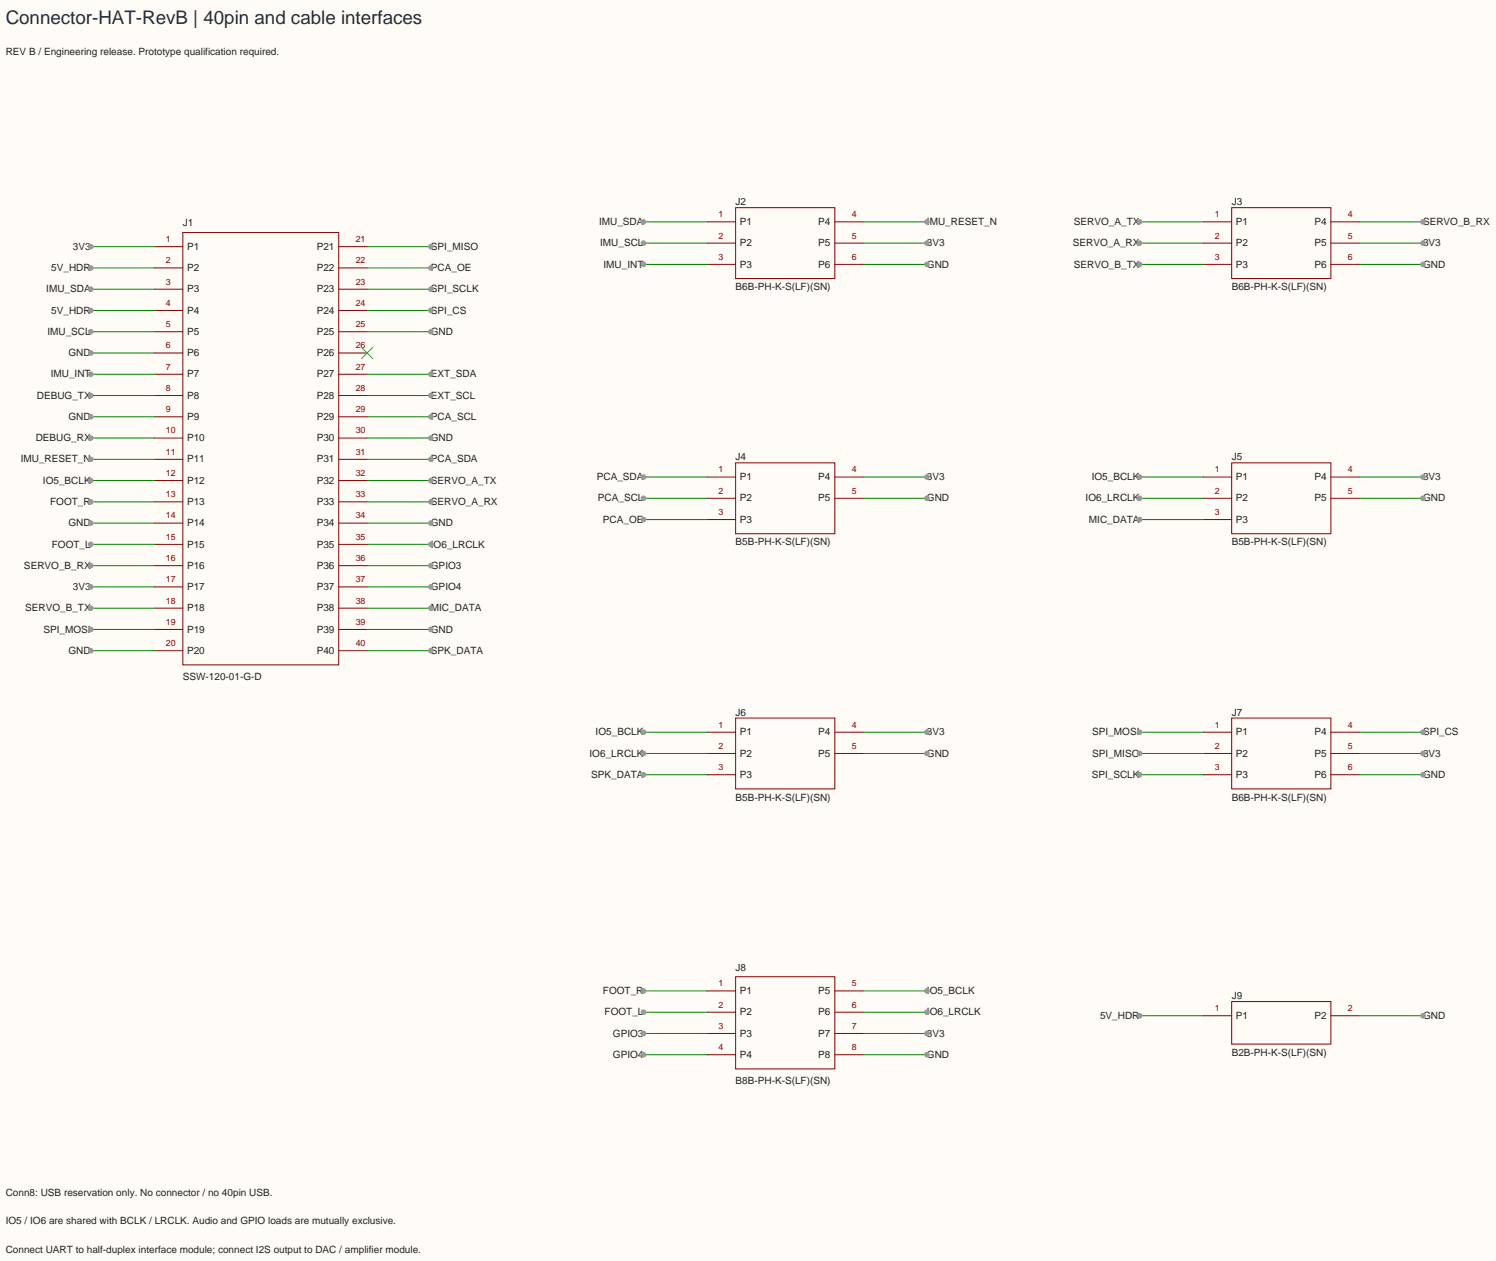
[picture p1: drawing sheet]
<svg xmlns="http://www.w3.org/2000/svg" width="268mm" height="226mm" viewBox="0 0 268 226" stroke-linecap="round" stroke-linejoin="round" font-family="sans-serif">
<path d="M0 0h268.1v225.9h-268.1z" fill="#fffcf7"/>
<g fill="none" stroke="#870000" stroke-width=".18">
<path d="M27.7 44.2h5.1M27.7 48h5.1M27.7 51.8h5.1M27.7 55.6h5.1M27.7 59.4h5.1M32.8 41.7h27.9v77.4h-27.9zM60.7 44.2h5.1M60.7 48h5.1M60.7 51.8h5.1M60.7 55.6h5.1M60.7 59.4h5.1M27.7 63.2h5.1"/>
<path d="M27.7 67.1h5.1M27.7 70.9h5.1M27.7 74.7h5.1M27.7 78.5h5.1M60.7 63.2h5.1M60.7 67.1h5.1M60.7 70.9h5.1M60.7 74.7h5.1M60.7 78.5h5.1M27.7 82.3h5.1M27.7 86.1h5.1M27.7 89.9h5.1"/>
<path d="M27.7 93.7h5.1M27.7 97.5h5.1M60.7 82.3h5.1M60.7 86.1h5.1M60.7 89.9h5.1M60.7 93.7h5.1M60.7 97.5h5.1M27.7 101.3h5.1M27.7 105.2h5.1M27.7 109h5.1M27.7 112.8h5.1M27.7 116.6h5.1"/>
<path d="M60.7 101.3h5.1M60.7 105.2h5.1M60.7 109h5.1M60.7 112.8h5.1M60.7 116.6h5.1"/>
</g>
<path d="M64.8 62.2l2 2.1M66.8 62.2l-2 2.1" fill="none" stroke="#3c3" stroke-width=".18"/>
<path d="M16.3 44.2h11.4" fill="none" stroke="#008000" stroke-width=".18"/>
<circle cx="16.3" cy="44.2" r=".51" fill="#999"/>
<path d="M16.3 48h11.4" fill="none" stroke="#008000" stroke-width=".18"/>
<circle cx="16.3" cy="48" r=".51" fill="#999"/>
<path d="M16.3 51.8h11.4" fill="none" stroke="#008000" stroke-width=".18"/>
<circle cx="16.3" cy="51.8" r=".51" fill="#999"/>
<path d="M16.3 55.6h11.4" fill="none" stroke="#008000" stroke-width=".18"/>
<circle cx="16.3" cy="55.6" r=".51" fill="#999"/>
<path d="M16.3 59.4h11.4" fill="none" stroke="#008000" stroke-width=".18"/>
<circle cx="16.3" cy="59.4" r=".51" fill="#999"/>
<path d="M16.3 63.2h11.4" fill="none" stroke="#008000" stroke-width=".18"/>
<circle cx="16.3" cy="63.2" r=".51" fill="#999"/>
<path d="M16.3 67.1h11.4" fill="none" stroke="#008000" stroke-width=".18"/>
<circle cx="16.3" cy="67.1" r=".51" fill="#999"/>
<path d="M16.3 70.9h11.4" fill="none" stroke="#008000" stroke-width=".18"/>
<circle cx="16.3" cy="70.9" r=".51" fill="#999"/>
<path d="M16.3 74.7h11.4" fill="none" stroke="#008000" stroke-width=".18"/>
<circle cx="16.3" cy="74.7" r=".51" fill="#999"/>
<path d="M16.3 78.5h11.4" fill="none" stroke="#008000" stroke-width=".18"/>
<circle cx="16.3" cy="78.5" r=".51" fill="#999"/>
<path d="M16.3 82.3h11.4" fill="none" stroke="#008000" stroke-width=".18"/>
<circle cx="16.3" cy="82.3" r=".51" fill="#999"/>
<path d="M16.3 86.1h11.4" fill="none" stroke="#008000" stroke-width=".18"/>
<circle cx="16.3" cy="86.1" r=".51" fill="#999"/>
<path d="M16.3 89.9h11.4" fill="none" stroke="#008000" stroke-width=".18"/>
<circle cx="16.3" cy="89.9" r=".51" fill="#999"/>
<path d="M16.3 93.7h11.4" fill="none" stroke="#008000" stroke-width=".18"/>
<circle cx="16.3" cy="93.7" r=".51" fill="#999"/>
<path d="M16.3 97.5h11.4" fill="none" stroke="#008000" stroke-width=".18"/>
<circle cx="16.3" cy="97.5" r=".51" fill="#999"/>
<path d="M16.3 101.3h11.4" fill="none" stroke="#008000" stroke-width=".18"/>
<circle cx="16.3" cy="101.3" r=".51" fill="#999"/>
<path d="M16.3 105.2h11.4" fill="none" stroke="#008000" stroke-width=".18"/>
<circle cx="16.3" cy="105.2" r=".51" fill="#999"/>
<path d="M16.3 109h11.4" fill="none" stroke="#008000" stroke-width=".18"/>
<circle cx="16.3" cy="109" r=".51" fill="#999"/>
<path d="M16.3 112.8h11.4" fill="none" stroke="#008000" stroke-width=".18"/>
<circle cx="16.3" cy="112.8" r=".51" fill="#999"/>
<path d="M16.3 116.6h11.4" fill="none" stroke="#008000" stroke-width=".18"/>
<circle cx="16.3" cy="116.6" r=".51" fill="#999"/>
<path d="M65.8 44.2h11.4" fill="none" stroke="#008000" stroke-width=".18"/>
<circle cx="77.2" cy="44.2" r=".51" fill="#999"/>
<path d="M65.8 48h11.4" fill="none" stroke="#008000" stroke-width=".18"/>
<circle cx="77.2" cy="48" r=".51" fill="#999"/>
<path d="M65.8 51.8h11.4" fill="none" stroke="#008000" stroke-width=".18"/>
<circle cx="77.2" cy="51.8" r=".51" fill="#999"/>
<path d="M65.8 55.6h11.4" fill="none" stroke="#008000" stroke-width=".18"/>
<circle cx="77.2" cy="55.6" r=".51" fill="#999"/>
<path d="M65.8 59.4h11.4" fill="none" stroke="#008000" stroke-width=".18"/>
<circle cx="77.2" cy="59.4" r=".51" fill="#999"/>
<path d="M65.8 67.1h11.4" fill="none" stroke="#008000" stroke-width=".18"/>
<circle cx="77.2" cy="67.1" r=".51" fill="#999"/>
<path d="M65.8 70.9h11.4" fill="none" stroke="#008000" stroke-width=".18"/>
<circle cx="77.2" cy="70.9" r=".51" fill="#999"/>
<path d="M65.8 74.7h11.4" fill="none" stroke="#008000" stroke-width=".18"/>
<circle cx="77.2" cy="74.7" r=".51" fill="#999"/>
<path d="M65.8 78.5h11.4" fill="none" stroke="#008000" stroke-width=".18"/>
<circle cx="77.2" cy="78.5" r=".51" fill="#999"/>
<path d="M65.8 82.3h11.4" fill="none" stroke="#008000" stroke-width=".18"/>
<circle cx="77.2" cy="82.3" r=".51" fill="#999"/>
<path d="M65.8 86.1h11.4" fill="none" stroke="#008000" stroke-width=".18"/>
<circle cx="77.2" cy="86.1" r=".51" fill="#999"/>
<path d="M65.8 89.9h11.4" fill="none" stroke="#008000" stroke-width=".18"/>
<circle cx="77.2" cy="89.9" r=".51" fill="#999"/>
<path d="M65.8 93.7h11.4" fill="none" stroke="#008000" stroke-width=".18"/>
<circle cx="77.2" cy="93.7" r=".51" fill="#999"/>
<path d="M65.8 97.5h11.4" fill="none" stroke="#008000" stroke-width=".18"/>
<circle cx="77.2" cy="97.5" r=".51" fill="#999"/>
<path d="M65.8 101.3h11.4" fill="none" stroke="#008000" stroke-width=".18"/>
<circle cx="77.2" cy="101.3" r=".51" fill="#999"/>
<path d="M65.8 105.2h11.4" fill="none" stroke="#008000" stroke-width=".18"/>
<circle cx="77.2" cy="105.2" r=".51" fill="#999"/>
<path d="M65.8 109h11.4" fill="none" stroke="#008000" stroke-width=".18"/>
<circle cx="77.2" cy="109" r=".51" fill="#999"/>
<path d="M65.8 112.8h11.4" fill="none" stroke="#008000" stroke-width=".18"/>
<circle cx="77.2" cy="112.8" r=".51" fill="#999"/>
<path d="M65.8 116.6h11.4" fill="none" stroke="#008000" stroke-width=".18"/>
<circle cx="77.2" cy="116.6" r=".51" fill="#999"/>
<path d="M126.7 39.8h5.1M131.8 37.2h17.8v12.7h-17.8zM149.6 39.8h5.1M126.7 43.6h5.1M126.7 47.4h5.1M149.6 43.6h5.1M149.6 47.4h5.1" fill="none" stroke="#870000" stroke-width=".18"/>
<path d="M115.3 39.8h11.4" fill="none" stroke="#008000" stroke-width=".18"/>
<circle cx="115.3" cy="39.8" r=".51" fill="#999"/>
<path d="M115.3 43.6h11.4" fill="none" stroke="#008000" stroke-width=".18"/>
<circle cx="115.3" cy="43.6" r=".51" fill="#999"/>
<path d="M115.3 47.4h11.4" fill="none" stroke="#008000" stroke-width=".18"/>
<circle cx="115.3" cy="47.4" r=".51" fill="#999"/>
<path d="M154.7 39.8h11.4" fill="none" stroke="#008000" stroke-width=".18"/>
<circle cx="166.1" cy="39.8" r=".51" fill="#999"/>
<path d="M154.7 43.6h11.4" fill="none" stroke="#008000" stroke-width=".18"/>
<circle cx="166.1" cy="43.6" r=".51" fill="#999"/>
<path d="M154.7 47.4h11.4" fill="none" stroke="#008000" stroke-width=".18"/>
<circle cx="166.1" cy="47.4" r=".51" fill="#999"/>
<path d="M215.6 39.8h5.1M220.7 37.2h17.8v12.7h-17.8zM238.5 39.8h5.1M215.6 43.6h5.1M215.6 47.4h5.1M238.5 43.6h5.1M238.5 47.4h5.1" fill="none" stroke="#870000" stroke-width=".18"/>
<path d="M204.2 39.8h11.4" fill="none" stroke="#008000" stroke-width=".18"/>
<circle cx="204.2" cy="39.8" r=".51" fill="#999"/>
<path d="M204.2 43.6h11.4" fill="none" stroke="#008000" stroke-width=".18"/>
<circle cx="204.2" cy="43.6" r=".51" fill="#999"/>
<path d="M204.2 47.4h11.4" fill="none" stroke="#008000" stroke-width=".18"/>
<circle cx="204.2" cy="47.4" r=".51" fill="#999"/>
<path d="M243.6 39.8h11.4" fill="none" stroke="#008000" stroke-width=".18"/>
<circle cx="255" cy="39.8" r=".51" fill="#999"/>
<path d="M243.6 43.6h11.4" fill="none" stroke="#008000" stroke-width=".18"/>
<circle cx="255" cy="43.6" r=".51" fill="#999"/>
<path d="M243.6 47.4h11.4" fill="none" stroke="#008000" stroke-width=".18"/>
<circle cx="255" cy="47.4" r=".51" fill="#999"/>
<path d="M126.7 85.5h5.1M126.7 89.3h5.1M126.7 93.1h5.1M131.8 82.9h17.8v12.7h-17.8zM149.6 85.5h5.1M149.6 89.3h5.1" fill="none" stroke="#870000" stroke-width=".18"/>
<path d="M115.3 85.5h11.4" fill="none" stroke="#008000" stroke-width=".18"/>
<circle cx="115.3" cy="85.5" r=".51" fill="#999"/>
<path d="M115.3 89.3h11.4" fill="none" stroke="#008000" stroke-width=".18"/>
<circle cx="115.3" cy="89.3" r=".51" fill="#999"/>
<path d="M115.3 93.1h11.4" fill="none" stroke="#008000" stroke-width=".18"/>
<circle cx="115.3" cy="93.1" r=".51" fill="#999"/>
<path d="M154.7 85.5h11.4" fill="none" stroke="#008000" stroke-width=".18"/>
<circle cx="166.1" cy="85.5" r=".51" fill="#999"/>
<path d="M154.7 89.3h11.4" fill="none" stroke="#008000" stroke-width=".18"/>
<circle cx="166.1" cy="89.3" r=".51" fill="#999"/>
<path d="M215.6 85.5h5.1M215.6 89.3h5.1M215.6 93.1h5.1M220.7 82.9h17.8v12.7h-17.8zM238.5 85.5h5.1M238.5 89.3h5.1" fill="none" stroke="#870000" stroke-width=".18"/>
<path d="M204.2 85.5h11.4" fill="none" stroke="#008000" stroke-width=".18"/>
<circle cx="204.2" cy="85.5" r=".51" fill="#999"/>
<path d="M204.2 89.3h11.4" fill="none" stroke="#008000" stroke-width=".18"/>
<circle cx="204.2" cy="89.3" r=".51" fill="#999"/>
<path d="M204.2 93.1h11.4" fill="none" stroke="#008000" stroke-width=".18"/>
<circle cx="204.2" cy="93.1" r=".51" fill="#999"/>
<path d="M243.6 85.5h11.4" fill="none" stroke="#008000" stroke-width=".18"/>
<circle cx="255" cy="85.5" r=".51" fill="#999"/>
<path d="M243.6 89.3h11.4" fill="none" stroke="#008000" stroke-width=".18"/>
<circle cx="255" cy="89.3" r=".51" fill="#999"/>
<path d="M126.7 131.2h5.1M126.7 135h5.1M126.7 138.8h5.1M131.8 128.7h17.8v12.7h-17.8zM149.6 131.2h5.1M149.6 135h5.1" fill="none" stroke="#870000" stroke-width=".18"/>
<path d="M115.3 131.2h11.4" fill="none" stroke="#008000" stroke-width=".18"/>
<circle cx="115.3" cy="131.2" r=".51" fill="#999"/>
<path d="M115.3 135h11.4" fill="none" stroke="#008000" stroke-width=".18"/>
<circle cx="115.3" cy="135" r=".51" fill="#999"/>
<path d="M115.3 138.8h11.4" fill="none" stroke="#008000" stroke-width=".18"/>
<circle cx="115.3" cy="138.8" r=".51" fill="#999"/>
<path d="M154.7 131.2h11.4" fill="none" stroke="#008000" stroke-width=".18"/>
<circle cx="166.1" cy="131.2" r=".51" fill="#999"/>
<path d="M154.7 135h11.4" fill="none" stroke="#008000" stroke-width=".18"/>
<circle cx="166.1" cy="135" r=".51" fill="#999"/>
<path d="M215.6 131.2h5.1M215.6 135h5.1M215.6 138.8h5.1M220.7 128.7h17.8v12.7h-17.8zM238.5 131.2h5.1M238.5 135h5.1M238.5 138.8h5.1" fill="none" stroke="#870000" stroke-width=".18"/>
<path d="M204.2 131.2h11.4" fill="none" stroke="#008000" stroke-width=".18"/>
<circle cx="204.2" cy="131.2" r=".51" fill="#999"/>
<path d="M204.2 135h11.4" fill="none" stroke="#008000" stroke-width=".18"/>
<circle cx="204.2" cy="135" r=".51" fill="#999"/>
<path d="M204.2 138.8h11.4" fill="none" stroke="#008000" stroke-width=".18"/>
<circle cx="204.2" cy="138.8" r=".51" fill="#999"/>
<path d="M243.6 131.2h11.4" fill="none" stroke="#008000" stroke-width=".18"/>
<circle cx="255" cy="131.2" r=".51" fill="#999"/>
<path d="M243.6 135h11.4" fill="none" stroke="#008000" stroke-width=".18"/>
<circle cx="255" cy="135" r=".51" fill="#999"/>
<path d="M243.6 138.8h11.4" fill="none" stroke="#008000" stroke-width=".18"/>
<circle cx="255" cy="138.8" r=".51" fill="#999"/>
<path d="M126.7 177.5h5.1M131.8 175h17.8v16.5h-17.8zM149.6 177.5h5.1M126.7 181.4h5.1M126.7 185.2h5.1M126.7 189h5.1M149.6 181.4h5.1M149.6 185.2h5.1M149.6 189h5.1" fill="none" stroke="#870000" stroke-width=".18"/>
<path d="M115.3 177.5h11.4" fill="none" stroke="#008000" stroke-width=".18"/>
<circle cx="115.3" cy="177.5" r=".51" fill="#999"/>
<path d="M115.3 181.4h11.4" fill="none" stroke="#008000" stroke-width=".18"/>
<circle cx="115.3" cy="181.4" r=".51" fill="#999"/>
<path d="M115.3 185.2h11.4" fill="none" stroke="#008000" stroke-width=".18"/>
<circle cx="115.3" cy="185.2" r=".51" fill="#999"/>
<path d="M115.3 189h11.4" fill="none" stroke="#008000" stroke-width=".18"/>
<circle cx="115.3" cy="189" r=".51" fill="#999"/>
<path d="M154.7 177.5h11.4" fill="none" stroke="#008000" stroke-width=".18"/>
<circle cx="166.1" cy="177.5" r=".51" fill="#999"/>
<path d="M154.7 181.4h11.4" fill="none" stroke="#008000" stroke-width=".18"/>
<circle cx="166.1" cy="181.4" r=".51" fill="#999"/>
<path d="M154.7 185.2h11.4" fill="none" stroke="#008000" stroke-width=".18"/>
<circle cx="166.1" cy="185.2" r=".51" fill="#999"/>
<path d="M154.7 189h11.4" fill="none" stroke="#008000" stroke-width=".18"/>
<circle cx="166.1" cy="189" r=".51" fill="#999"/>
<path d="M220.7 179.5h17.8v7.6h-17.8zM215.6 182h5.1M238.5 182h5.1" fill="none" stroke="#870000" stroke-width=".18"/>
<path d="M204.2 182h11.4" fill="none" stroke="#008000" stroke-width=".18"/>
<circle cx="204.2" cy="182" r=".51" fill="#999"/>
<path d="M243.6 182h11.4" fill="none" stroke="#008000" stroke-width=".18"/>
<circle cx="255" cy="182" r=".51" fill="#999"/>
<text font-size="3.4" fill="#172d46" x="1" y="4.4">Connector-HAT-RevB | 40pin and cable interfaces</text>
<g font-size="1.8" fill="#222">
<text x="1" y="9.8">REV B / Engineering release. Prototype qualification required.</text>
<text x="32.8" y="40.6">J1</text>
<text x="107.3" y="40.3">IMU_SDA</text>
<text x="131.8" y="36.8">J2</text>
<text x="132.6" y="40.3">P1</text>
<text x="146.6" y="40.3">P4</text>
<text x="166.1" y="40.3">IMU_RESET_N</text>
<text x="192.5" y="40.3">SERVO_A_TX</text>
<text x="220.7" y="36.8">J3</text>
<text x="221.5" y="40.3">P1</text>
<text x="235.5" y="40.3">P4</text>
<text x="255" y="40.3">SERVO_B_RX</text>
<text x="13.1" y="44.8">3V3</text>
<text x="33.5" y="44.8">P1</text>
<text x="56.8" y="44.8">P21</text>
<text x="77.2" y="44.8">SPI_MISO</text>
<text x="107.5" y="44.1">IMU_SCL</text>
<text x="108.1" y="47.9">IMU_INT</text>
<text x="132.6" y="44.1">P2</text>
<text x="132.6" y="47.9">P3</text>
<text x="146.6" y="44.1">P5</text>
<text x="146.6" y="47.9">P6</text>
<text x="166.1" y="44.1">3V3</text>
<text x="166.1" y="47.9">GND</text>
<text x="192.3" y="44.1">SERVO_A_RX</text>
<text x="192.5" y="47.9">SERVO_B_TX</text>
<text x="221.5" y="44.1">P2</text>
<text x="221.5" y="47.9">P3</text>
<text x="235.5" y="44.1">P5</text>
<text x="235.5" y="47.9">P6</text>
<text x="255" y="44.1">3V3</text>
<text x="255" y="47.9">GND</text>
<text x="8.3" y="52.4">IMU_SDA</text>
<text x="9.2" y="48.6">5V_HDR</text>
<text x="33.5" y="48.6">P2</text>
<text x="33.5" y="52.4">P3</text>
<text x="56.8" y="48.6">P22</text>
<text x="56.8" y="52.4">P23</text>
<text x="77.2" y="48.6">PCA_OE</text>
<text x="77.2" y="52.4">SPI_SCLK</text>
<text x="131.8" y="52">B6B-PH-K-S(LF)(SN)</text>
<text x="220.7" y="52">B6B-PH-K-S(LF)(SN)</text>
<text x="9.2" y="56.2">5V_HDR</text>
<text x="33.5" y="56.2">P4</text>
<text x="56.8" y="56.2">P24</text>
<text x="77.2" y="56.2">SPI_CS</text>
<text x="8.5" y="60">IMU_SCL</text>
<text x="12.3" y="63.8">GND</text>
<text x="33.5" y="60">P5</text>
<text x="33.5" y="63.8">P6</text>
<text x="56.8" y="60">P25</text>
<text x="56.8" y="63.8">P26</text>
<text x="77.2" y="60">GND</text>
<text x="6.6" y="71.4">DEBUG_TX</text>
<text x="9.1" y="67.6">IMU_INT</text>
<text x="33.5" y="67.6">P7</text>
<text x="33.5" y="71.4">P8</text>
<text x="56.8" y="67.6">P27</text>
<text x="56.8" y="71.4">P28</text>
<text x="77.2" y="67.6">EXT_SDA</text>
<text x="77.2" y="71.4">EXT_SCL</text>
<text x="12.3" y="75.2">GND</text>
<text x="33.5" y="75.2">P9</text>
<text x="56.8" y="75.2">P29</text>
<text x="77.2" y="75.2">PCA_SCL</text>
<text x="3.7" y="82.9">IMU_RESET_N</text>
<text x="6.4" y="79.1">DEBUG_RX</text>
<text x="33.5" y="79.1">P10</text>
<text x="33.5" y="82.9">P11</text>
<text x="56.8" y="79.1">P30</text>
<text x="56.8" y="82.9">P31</text>
<text x="77.2" y="79.1">GND</text>
<text x="77.2" y="82.9">PCA_SDA</text>
<text x="131.8" y="82.5">J4</text>
<text x="220.7" y="82.5">J5</text>
<text x="7.7" y="86.7">IO5_BCLK</text>
<text x="33.5" y="86.7">P12</text>
<text x="56.8" y="86.7">P32</text>
<text x="77.2" y="86.7">SERVO_A_TX</text>
<text x="106.9" y="86">PCA_SDA</text>
<text x="107.1" y="89.8">PCA_SCL</text>
<text x="132.6" y="86">P1</text>
<text x="132.6" y="89.8">P2</text>
<text x="146.6" y="86">P4</text>
<text x="146.6" y="89.8">P5</text>
<text x="166.1" y="86">3V3</text>
<text x="166.1" y="89.8">GND</text>
<text x="194.5" y="89.8">IO6_LRCLK</text>
<text x="195.6" y="86">IO5_BCLK</text>
<text x="221.5" y="86">P1</text>
<text x="221.5" y="89.8">P2</text>
<text x="235.5" y="86">P4</text>
<text x="235.5" y="89.8">P5</text>
<text x="255" y="86">3V3</text>
<text x="255" y="89.8">GND</text>
<text x="9" y="90.5">FOOT_R</text>
<text x="12.3" y="94.3">GND</text>
<text x="33.5" y="90.5">P13</text>
<text x="33.5" y="94.3">P14</text>
<text x="56.8" y="90.5">P33</text>
<text x="56.8" y="94.3">P34</text>
<text x="77.2" y="90.5">SERVO_A_RX</text>
<text x="77.2" y="94.3">GND</text>
<text x="108" y="93.7">PCA_OE</text>
<text x="132.6" y="93.7">P3</text>
<text x="195.1" y="93.7">MIC_DATA</text>
<text x="221.5" y="93.7">P3</text>
<text x="4.3" y="101.9">SERVO_B_RX</text>
<text x="9.3" y="98.1">FOOT_L</text>
<text x="33.5" y="98.1">P15</text>
<text x="33.5" y="101.9">P16</text>
<text x="56.8" y="98.1">P35</text>
<text x="56.8" y="101.9">P36</text>
<text x="77.2" y="98.1">IO6_LRCLK</text>
<text x="77.2" y="101.9">GPIO3</text>
<text x="131.8" y="97.7">B5B-PH-K-S(LF)(SN)</text>
<text x="220.7" y="97.7">B5B-PH-K-S(LF)(SN)</text>
<text x="13.1" y="105.7">3V3</text>
<text x="33.5" y="105.7">P17</text>
<text x="56.8" y="105.7">P37</text>
<text x="77.2" y="105.7">GPIO4</text>
<text x="4.5" y="109.5">SERVO_B_TX</text>
<text x="7.8" y="113.3">SPI_MOSI</text>
<text x="33.5" y="109.5">P18</text>
<text x="33.5" y="113.3">P19</text>
<text x="56.8" y="109.5">P38</text>
<text x="56.8" y="113.3">P39</text>
<text x="77.2" y="109.5">MIC_DATA</text>
<text x="77.2" y="113.3">GND</text>
<text x="12.3" y="117.2">GND</text>
<text x="33.5" y="117.2">P20</text>
<text x="56.8" y="117.2">P40</text>
<text x="77.2" y="117.2">SPK_DATA</text>
<text x="32.8" y="121.9">SSW-120-01-G-D</text>
<text x="106.7" y="131.8">IO5_BCLK</text>
<text x="131.8" y="128.2">J6</text>
<text x="132.6" y="131.8">P1</text>
<text x="146.6" y="131.8">P4</text>
<text x="166.1" y="131.8">3V3</text>
<text x="195.7" y="131.8">SPI_MOSI</text>
<text x="220.7" y="128.2">J7</text>
<text x="221.5" y="131.8">P1</text>
<text x="235.5" y="131.8">P4</text>
<text x="255" y="131.8">SPI_CS</text>
<text x="105.6" y="135.6">IO6_LRCLK</text>
<text x="132.6" y="135.6">P2</text>
<text x="146.6" y="135.6">P5</text>
<text x="166.1" y="135.6">GND</text>
<text x="195.7" y="135.6">SPI_MISO</text>
<text x="221.5" y="135.6">P2</text>
<text x="235.5" y="135.6">P5</text>
<text x="255" y="135.6">3V3</text>
<text x="105.9" y="139.4">SPK_DATA</text>
<text x="131.8" y="143.4">B5B-PH-K-S(LF)(SN)</text>
<text x="132.6" y="139.4">P3</text>
<text x="195.6" y="139.4">SPI_SCLK</text>
<text x="220.7" y="143.4">B6B-PH-K-S(LF)(SN)</text>
<text x="221.5" y="139.4">P3</text>
<text x="235.5" y="139.4">P6</text>
<text x="255" y="139.4">GND</text>
<text x="131.8" y="173.9">J8</text>
<text x="108" y="178.1">FOOT_R</text>
<text x="132.6" y="178.1">P1</text>
<text x="146.6" y="178.1">P5</text>
<text x="166.1" y="178.1">IO5_BCLK</text>
<text x="220.7" y="179">J9</text>
<text x="108.3" y="181.9">FOOT_L</text>
<text x="109.8" y="185.7">GPIO3</text>
<text x="132.6" y="181.9">P2</text>
<text x="132.6" y="185.7">P3</text>
<text x="146.6" y="181.9">P6</text>
<text x="146.6" y="185.7">P7</text>
<text x="166.1" y="181.9">IO6_LRCLK</text>
<text x="166.1" y="185.7">3V3</text>
<text x="197.1" y="182.6">5V_HDR</text>
<text x="221.5" y="182.6">P1</text>
<text x="235.5" y="182.6">P2</text>
<text x="255" y="182.6">GND</text>
<text x="109.8" y="189.5">GPIO4</text>
<text x="132.6" y="189.5">P4</text>
<text x="146.6" y="189.5">P8</text>
<text x="166.1" y="189.5">GND</text>
<text x="220.7" y="189.2">B2B-PH-K-S(LF)(SN)</text>
<text x="131.8" y="194.2">B8B-PH-K-S(LF)(SN)</text>
<text x="1" y="214.3">Conn8: USB reservation only. No connector / no 40pin USB.</text>
<text x="1" y="219.4">IO5 / IO6 are shared with BCLK / LRCLK. Audio and GPIO loads are mutually exclusive.</text>
<text x="1" y="224.5">Connect UART to half-duplex interface module; connect I2S output to DAC / amplifier module.</text>
</g>
<g font-size="1.6" fill="#800">
<text x="128.8" y="38.9">1</text>
<text x="152.7" y="38.9">4</text>
<text x="217.7" y="38.9">1</text>
<text x="241.6" y="38.9">4</text>
<text x="29.7" y="43.4">1</text>
<text x="29.7" y="47.2">2</text>
<text x="63.8" y="43.4">21</text>
<text x="63.8" y="47.2">22</text>
<text x="128.8" y="42.7">2</text>
<text x="128.8" y="46.5">3</text>
<text x="152.7" y="42.7">5</text>
<text x="152.7" y="46.5">6</text>
<text x="217.7" y="42.7">2</text>
<text x="217.7" y="46.5">3</text>
<text x="241.6" y="42.7">5</text>
<text x="241.6" y="46.5">6</text>
<text x="29.7" y="51">3</text>
<text x="63.8" y="51">23</text>
<text x="29.7" y="54.8">4</text>
<text x="29.7" y="58.6">5</text>
<text x="63.8" y="54.8">24</text>
<text x="63.8" y="58.6">25</text>
<text x="29.7" y="62.4">6</text>
<text x="63.8" y="62.4">26</text>
<text x="29.7" y="66.2">7</text>
<text x="29.7" y="70">8</text>
<text x="63.8" y="66.2">27</text>
<text x="63.8" y="70">28</text>
<text x="29.7" y="73.8">9</text>
<text x="29.7" y="77.7">10</text>
<text x="63.8" y="73.8">29</text>
<text x="63.8" y="77.7">30</text>
<text x="29.7" y="81.5">11</text>
<text x="63.8" y="81.5">31</text>
<text x="29.7" y="85.3">12</text>
<text x="29.7" y="89.1">13</text>
<text x="63.8" y="85.3">32</text>
<text x="63.8" y="89.1">33</text>
<text x="128.8" y="84.6">1</text>
<text x="128.8" y="88.5">2</text>
<text x="152.7" y="84.6">4</text>
<text x="152.7" y="88.5">5</text>
<text x="217.7" y="84.6">1</text>
<text x="217.7" y="88.5">2</text>
<text x="241.6" y="84.6">4</text>
<text x="241.6" y="88.5">5</text>
<text x="29.7" y="92.9">14</text>
<text x="63.8" y="92.9">34</text>
<text x="128.8" y="92.3">3</text>
<text x="217.7" y="92.3">3</text>
<text x="29.7" y="96.7">15</text>
<text x="29.7" y="100.5">16</text>
<text x="63.8" y="96.7">35</text>
<text x="63.8" y="100.5">36</text>
<text x="29.7" y="104.3">17</text>
<text x="63.8" y="104.3">37</text>
<text x="29.7" y="108.1">18</text>
<text x="29.7" y="111.9">19</text>
<text x="63.8" y="108.1">38</text>
<text x="63.8" y="111.9">39</text>
<text x="29.7" y="115.8">20</text>
<text x="63.8" y="115.8">40</text>
<text x="128.8" y="130.4">1</text>
<text x="152.7" y="130.4">4</text>
<text x="217.7" y="130.4">1</text>
<text x="241.6" y="130.4">4</text>
<text x="128.8" y="134.2">2</text>
<text x="128.8" y="138">3</text>
<text x="152.7" y="134.2">5</text>
<text x="217.7" y="134.2">2</text>
<text x="217.7" y="138">3</text>
<text x="241.6" y="134.2">5</text>
<text x="241.6" y="138">6</text>
<text x="128.8" y="176.7">1</text>
<text x="152.7" y="176.7">5</text>
<text x="128.8" y="180.5">2</text>
<text x="128.8" y="184.3">3</text>
<text x="152.7" y="180.5">6</text>
<text x="152.7" y="184.3">7</text>
<text x="217.7" y="181.2">1</text>
<text x="241.6" y="181.2">2</text>
<text x="128.8" y="188.1">4</text>
<text x="152.7" y="188.1">8</text>
</g>
</svg>
